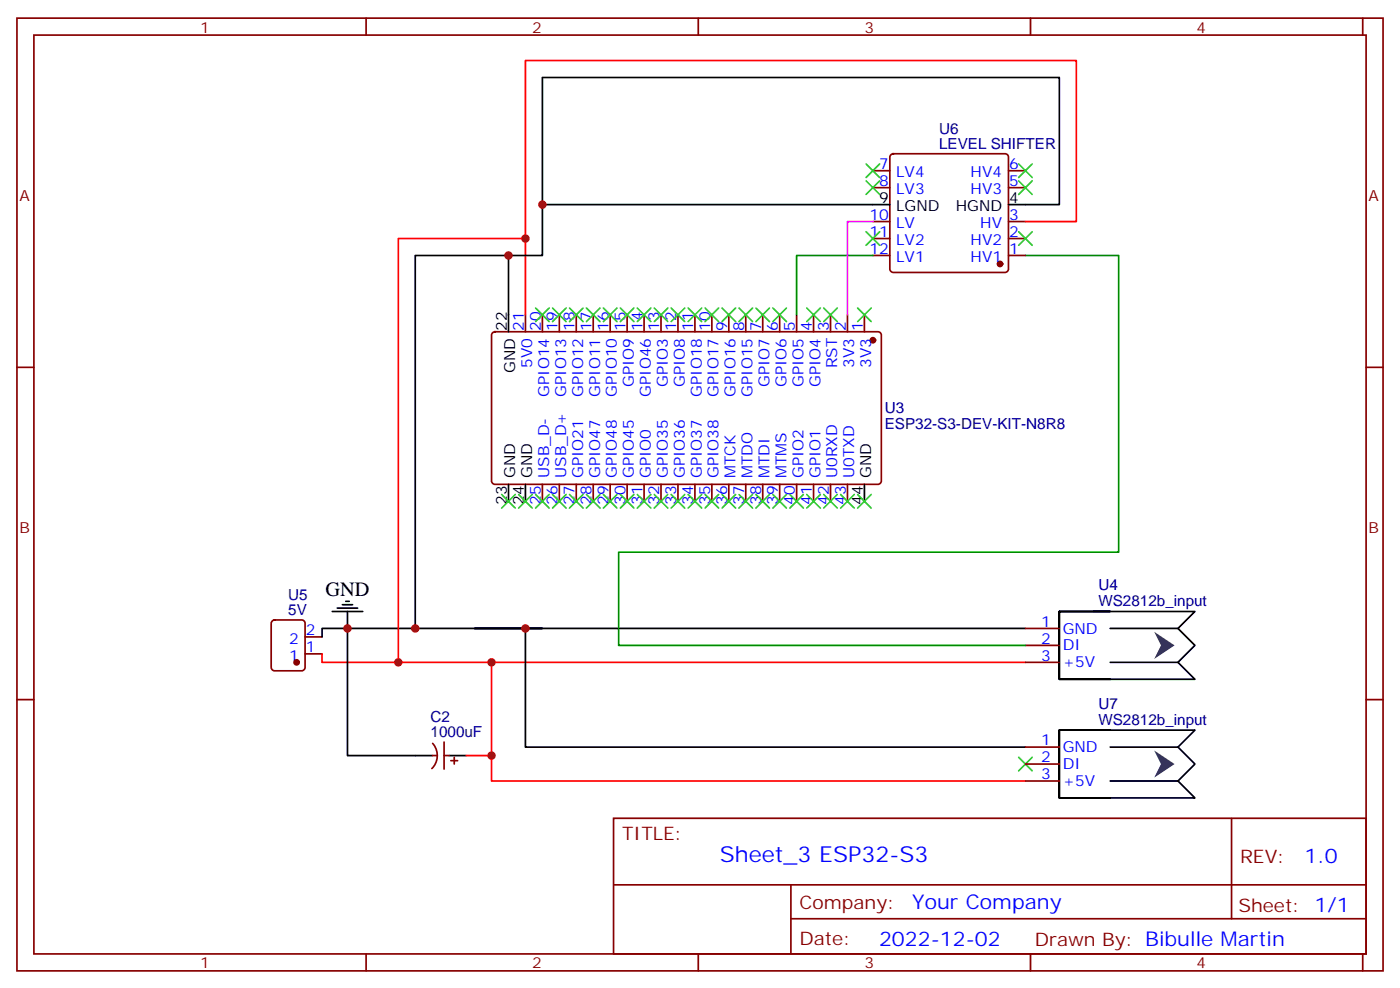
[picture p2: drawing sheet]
<svg xmlns="http://www.w3.org/2000/svg" width="291mm" height="206mm" viewBox="0 0 291 206" stroke-linecap="round" stroke-linejoin="round" font-family="sans-serif">
<g fill="none" stroke="#870000" stroke-width=".35">
<path d="M3.5 3.8h284.4v198.2h-284.4zM7.1 7.3h277.2v191.2h-277.2zM76.2 3.8v3.5M145.3 3.8v3.5M214.5 3.8v3.5M283.6 3.8v3.5M3.5 76.4h3.6M284.3 76.4h3.6M56.7 129.2l.4-.2h5.7a.71 .71 0 0 1 .7 .7v9.2a.76 .76 0 0 1-.7 .7h-5.7a.76 .76 0 0 1-.7-.7v-9.2zM63.5 132.5h3.5M63.5 136.1h3.5M213.4 137.8h7.1"/>
<path d="M213.4 134.3h7.1M213.4 130.8h7.1M3.5 145.6h3.6M284.3 145.6h3.6M127.7 170.3h156.6v28.2h-156.6zM256.3 170.3v20.9M76.2 198.5v3.5M127.7 184.1h156.5M145.3 198.5v3.5M164.6 191.2h119.6M164.6 184.1v14.1M214.5 198.5v3.5"/>
<path d="M283.6 198.5v3.5"/>
</g>
<circle cx="61.7" cy="137.8" r=".53" fill="#870000" stroke="#870000" stroke-width=".35"/>
<path d="M213.4 130.8h-146.4v1.7M220.5 127.2v14.2h10.6h-10.6v-14.2h10.6zM227.5 127.2h21.2l-3.5 3.6 3.5 3.5-3.5 3.5 3.5 3.6h-17.6M231.1 130.8h14.1M231.1 137.8h14.1" fill="none" stroke="#000" stroke-width=".35"/>
<path d="M67 136.1v1.7h146.4" fill="none" stroke="#f00" stroke-width=".35"/>
<path d="M240.2 131.5l4.3 2.8-4.3 2.8 1.5-2.8z" fill="#333"/>
<g fill="none" stroke="#000" stroke-width=".35">
<path d="M112.9 42.6h72.3M209.9 42.6h10.6v-26.5h-107.6v37.1h-7.1M105.8 69v-15.8h-19.4v77.6M105.8 100.8v3.5M109.4 100.8v3.5M179.9 100.8v3.5M69.1 127.2h6.4M70.2 126.5h4.2M71.3 125.8h2.1M72 125.1h.7M72.3 127.2v30h17.7M109.4 130.8v24.7h104"/>
<path d="M93.5 157.2h3.5M220.5 151.9v14.2h10.6h-10.6v-14.2h10.6zM227.5 151.9h21.2l-3.5 3.6 3.5 3.5-3.5 3.5 3.5 3.6h-17.6M231.1 155.5h14.1M231.1 162.5h14.1"/>
</g>
<path d="M213.4 46.1h10.6v-33.5h-114.6v37M109.4 65.5v-15.9h-26.5v88.2M102.3 137.8v24.7h111.1M97 157.2h5.3" fill="none" stroke="#f00" stroke-width=".35"/>
<g fill="none" stroke="#870000" stroke-width=".35">
<path d="M181.7 39.1h3.5M181.7 35.5h3.5M185.4 32.2l.5-.2h23.3a.71 .71 0 0 1 .7 .7v23.3a.76 .76 0 0 1-.7 .7h-23.3a.76 .76 0 0 1-.7-.7v-23.3zM209.9 39.1h3.5M209.9 35.5h3.5M181.7 53.2h3.5M181.7 49.6h3.5M181.7 46.1h3.5M209.9 53.2h3.5M209.9 49.6h3.5M209.9 46.1h3.5M102.5 69.2l.5-.2h79.7a.71 .71 0 0 1 .7 .7v30.4a.76 .76 0 0 1-.7 .7h-79.7a.76 .76 0 0 1-.7-.7v-30.4z"/>
<path d="M109.4 65.5v3.5M112.9 65.5v3.5M116.4 65.5v3.5M119.9 65.5v3.5M123.5 65.5v3.5M127 65.5v3.5M130.5 65.5v3.5M134.1 65.5v3.5M137.6 65.5v3.5M141.1 65.5v3.5M144.6 65.5v3.5M148.2 65.5v3.5"/>
<path d="M151.7 65.5v3.5M155.2 65.5v3.5M158.7 65.5v3.5M162.3 65.5v3.5M165.8 65.5v3.5M169.3 65.5v3.5M172.9 65.5v3.5M176.4 65.5v3.5M179.9 65.5v3.5M112.9 100.8v3.5M116.4 100.8v3.5M119.9 100.8v3.5"/>
<path d="M123.5 100.8v3.5M127 100.8v3.5M130.5 100.8v3.5M134.1 100.8v3.5M137.6 100.8v3.5M141.1 100.8v3.5M144.6 100.8v3.5M148.2 100.8v3.5M151.7 100.8v3.5M155.2 100.8v3.5M158.7 100.8v3.5M162.3 100.8v3.5"/>
<path d="M165.8 100.8v3.5M169.3 100.8v3.5M172.9 100.8v3.5M176.4 100.8v3.5M90 157.2h1M90 154.7a3.8 3.8 0 0 1-.1 5.2M92.4 154.4v5.7M92.4 157.2h1.1M93.8 158.3h1.4M94.5 157.6v1.4M213.4 159h7.1M213.4 155.5h7.1"/>
<path d="M213.4 162.5h7.1"/>
</g>
<g fill="#870000" stroke="#870000" stroke-width=".35">
<circle cx="181.7" cy="70.8" r=".53"/>
<circle cx="208.1" cy="54.9" r=".53"/>
</g>
<path d="M181.7 53.2h-15.9v12.3M213.4 53.2h19.4v61.7h-104v19.4h84.6" fill="none" stroke="#008700" stroke-width=".35"/>
<g fill="none" stroke="#3c3" stroke-width=".35">
<path d="M180.3 34.1l2.8 2.8M180.3 37.6l2.8 2.9M183.1 34.1l-2.8 2.8M183.1 37.6l-2.8 2.9M212 37.6l2.8 2.9M212 34.1l2.8 2.8M214.8 37.6l-2.8 2.9M214.8 34.1l-2.8 2.8M180.3 48.2l2.8 2.8M183.1 48.2l-2.8 2.8M212 48.2l2.8 2.8M214.8 48.2l-2.8 2.8"/>
<path d="M111.5 64.1l2.8 2.8M114.3 64.1l-2.8 2.8M115 64.1l2.8 2.8M117.8 64.1l-2.8 2.8M118.5 64.1l2.9 2.8M121.4 64.1l-2.9 2.8M122.1 64.1l2.8 2.8M124.9 64.1l-2.8 2.8M125.6 64.1l2.8 2.8M128.4 64.1l-2.8 2.8M129.1 64.1l2.8 2.8M131.9 64.1l-2.8 2.8"/>
<path d="M132.6 64.1l2.9 2.8M135.5 64.1l-2.9 2.8M136.2 64.1l2.8 2.8M139 64.1l-2.8 2.8M139.7 64.1l2.8 2.8M142.5 64.1l-2.8 2.8M143.2 64.1l2.8 2.8M146 64.1l-2.8 2.8M146.8 64.1l2.8 2.8M149.6 64.1l-2.8 2.8M150.3 64.1l2.8 2.8M153.1 64.1l-2.8 2.8"/>
<path d="M153.8 64.1l2.8 2.8M156.6 64.1l-2.8 2.8M157.3 64.1l2.9 2.8M160.2 64.1l-2.9 2.8M160.9 64.1l2.8 2.8M163.7 64.1l-2.8 2.8M167.9 64.1l2.8 2.8M170.7 64.1l-2.8 2.8M171.4 64.1l2.9 2.8M174.3 64.1l-2.9 2.8M178.5 64.1l2.8 2.8M181.3 64.1l-2.8 2.8"/>
<path d="M104.4 102.9l2.8 2.8M107.2 102.9l-2.8 2.8M107.9 102.9l2.9 2.8M110.8 102.9l-2.9 2.8M111.5 102.9l2.8 2.8M114.3 102.9l-2.8 2.8M115 102.9l2.8 2.8M117.8 102.9l-2.8 2.8M118.5 102.9l2.9 2.8M121.4 102.9l-2.9 2.8M122.1 102.9l2.8 2.8M124.9 102.9l-2.8 2.8"/>
<path d="M125.6 102.9l2.8 2.8M128.4 102.9l-2.8 2.8M129.1 102.9l2.8 2.8M131.9 102.9l-2.8 2.8M132.6 102.9l2.9 2.8M135.5 102.9l-2.9 2.8M136.2 102.9l2.8 2.8M139 102.9l-2.8 2.8M139.7 102.9l2.8 2.8M142.5 102.9l-2.8 2.8M143.2 102.9l2.8 2.8M146 102.9l-2.8 2.8"/>
<path d="M146.8 102.9l2.8 2.8M149.6 102.9l-2.8 2.8M150.3 102.9l2.8 2.8M153.1 102.9l-2.8 2.8M153.8 102.9l2.8 2.8M156.6 102.9l-2.8 2.8M157.3 102.9l2.9 2.8M160.2 102.9l-2.9 2.8M160.9 102.9l2.8 2.8M163.7 102.9l-2.8 2.8M164.4 102.9l2.8 2.8M167.2 102.9l-2.8 2.8"/>
<path d="M167.9 102.9l2.8 2.8M170.7 102.9l-2.8 2.8M171.4 102.9l2.9 2.8M174.3 102.9l-2.9 2.8M175 102.9l2.8 2.8M177.8 102.9l-2.8 2.8M178.5 102.9l2.8 2.8M181.3 102.9l-2.8 2.8M212 157.6l2.8 2.8M214.8 157.6l-2.8 2.8"/>
</g>
<path d="M181.7 46.1h-5.3v19.4" fill="none" stroke="#f0f" stroke-width=".35"/>
<path d="M240.2 156.2l4.3 2.8-4.3 2.8 1.5-2.8z" fill="#333"/>
<g fill="#c00">
<circle cx="72.3" cy="130.8" r=".88"/>
<circle cx="109.4" cy="130.8" r=".88"/>
<circle cx="102.3" cy="137.8" r=".88"/>
<circle cx="102.3" cy="157.2" r=".88"/>
<circle cx="82.9" cy="137.8" r=".88"/>
<circle cx="86.4" cy="130.8" r=".88"/>
<circle cx="109.4" cy="49.6" r=".88"/>
<circle cx="105.8" cy="53.2" r=".88"/>
<circle cx="112.9" cy="42.6" r=".88"/>
</g>
<text font-size="4.6" fill="#00f" x="149.8" y="179.3">Sheet_3 ESP32-S3</text>
<text font-size="4.2" x="67.7" y="124.1">GND</text>
<g font-size="4.2" fill="#00f">
<text x="271.5" y="179.5">1.0</text>
<text x="189.9" y="189.1">Your Company</text>
<text x="183" y="196.9">2022-12-02</text>
</g>
<g font-size="3.9" fill="#800">
<text x="129.5" y="174.9">TITLE:</text>
<text x="258.1" y="179.5">REV:</text>
<text x="166.4" y="189.1">Company:</text>
<text x="257.7" y="189.7">Sheet: 1/1</text>
<text x="166.4" y="196.7">Date:</text>
<text x="215.4" y="196.8">Drawn By: Bibulle Martin</text>
</g>
<g font-size="3.2" fill="#800">
<text x="41.6" y="6.8">1</text>
<text x="110.8" y="6.8">2</text>
<text x="179.9" y="6.8">3</text>
<text x="249.1" y="6.8">4</text>
<text x="4.1" y="41.9">A</text>
<text x="284.9" y="41.9">A</text>
<text x="4.1" y="111">B</text>
<text x="284.9" y="111">B</text>
<text x="41.6" y="201.5">1</text>
<text x="110.8" y="201.5">2</text>
<text x="179.9" y="201.5">3</text>
<text x="249.1" y="201.5">4</text>
</g>
<g font-size="3.2" fill="#000080">
<text x="195.4" y="27.9">U6</text>
<text x="195.4" y="30.9">LEVEL SHIFTER</text>
<text x="184.1" y="89.2">ESP32-S3-DEV-KIT-N8R8</text>
<text x="184.1" y="86">U3</text>
<text x="60" y="124.8">U5</text>
<text x="228.6" y="122.9">U4</text>
<text x="60" y="128">5V</text>
<text x="228.6" y="126.1">WS2812b_input</text>
<text x="228.6" y="147.6">U7</text>
<text x="89.6" y="153.4">1000uF</text>
<text x="89.6" y="150.1">C2</text>
<text x="228.6" y="150.8">WS2812b_input</text>
</g>
<g font-size="3.2" fill="#00f">
<text x="183" y="35.2">7</text>
<text x="210.1" y="35.2">6</text>
<text x="183" y="38.7">8</text>
<text x="186.5" y="36.9">LV4</text>
<text x="186.5" y="40.5">LV3</text>
<text x="202" y="40.5">HV3</text>
<text x="202" y="36.9">HV4</text>
<text x="210.1" y="38.7">5</text>
<text x="181" y="45.8">10</text>
<text x="186.5" y="47.5">LV</text>
<text x="204" y="47.5">HV</text>
<text x="210.1" y="45.8">3</text>
<text x="181" y="49.3">11</text>
<text x="181" y="52.8">12</text>
<text x="186.5" y="51">LV2</text>
<text x="202" y="51">HV2</text>
<text x="210.1" y="52.8">1</text>
<text x="210.1" y="49.3">2</text>
<text x="186.5" y="54.6">LV1</text>
<text x="202" y="54.6">HV1</text>
<text x="109" y="68.9" transform="rotate(-90 109 68.9)">21</text>
<text x="112.5" y="68.9" transform="rotate(-90 112.5 68.9)">20</text>
<text x="116.1" y="68.9" transform="rotate(-90 116.1 68.9)">19</text>
<text x="119.6" y="68.9" transform="rotate(-90 119.6 68.9)">18</text>
<text x="123.1" y="68.9" transform="rotate(-90 123.1 68.9)">17</text>
<text x="126.6" y="68.9" transform="rotate(-90 126.6 68.9)">16</text>
<text x="130.2" y="68.9" transform="rotate(-90 130.2 68.9)">15</text>
<text x="133.7" y="68.9" transform="rotate(-90 133.7 68.9)">14</text>
<text x="137.2" y="68.9" transform="rotate(-90 137.2 68.9)">13</text>
<text x="140.8" y="68.9" transform="rotate(-90 140.8 68.9)">12</text>
<text x="144.3" y="68.9" transform="rotate(-90 144.3 68.9)">11</text>
<text x="147.8" y="68.9" transform="rotate(-90 147.8 68.9)">10</text>
<text x="151.3" y="68.9" transform="rotate(-90 151.3 68.9)">9</text>
<text x="154.9" y="68.9" transform="rotate(-90 154.9 68.9)">8</text>
<text x="158.4" y="68.9" transform="rotate(-90 158.4 68.9)">7</text>
<text x="161.9" y="68.9" transform="rotate(-90 161.9 68.9)">6</text>
<text x="165.5" y="68.9" transform="rotate(-90 165.5 68.9)">5</text>
<text x="169" y="68.9" transform="rotate(-90 169 68.9)">4</text>
<text x="172.5" y="68.9" transform="rotate(-90 172.5 68.9)">3</text>
<text x="176" y="68.9" transform="rotate(-90 176 68.9)">2</text>
<text x="179.6" y="68.9" transform="rotate(-90 179.6 68.9)">1</text>
<text x="110.8" y="76.5" transform="rotate(-90 110.8 76.5)">5V0</text>
<text x="174.3" y="76.7" transform="rotate(-90 174.3 76.7)">RST</text>
<text x="177.8" y="76.5" transform="rotate(-90 177.8 76.5)">3V3</text>
<text x="181.3" y="76.5" transform="rotate(-90 181.3 76.5)">3V3</text>
<text x="114.3" y="82.6" transform="rotate(-90 114.3 82.6)">GPIO14</text>
<text x="117.8" y="82.6" transform="rotate(-90 117.8 82.6)">GPIO13</text>
<text x="121.4" y="82.6" transform="rotate(-90 121.4 82.6)">GPIO12</text>
<text x="124.9" y="82.6" transform="rotate(-90 124.9 82.6)">GPIO11</text>
<text x="128.4" y="82.6" transform="rotate(-90 128.4 82.6)">GPIO10</text>
<text x="131.9" y="80.6" transform="rotate(-90 131.9 80.6)">GPIO9</text>
<text x="135.5" y="82.6" transform="rotate(-90 135.5 82.6)">GPIO46</text>
<text x="139" y="80.6" transform="rotate(-90 139 80.6)">GPIO3</text>
<text x="142.5" y="80.6" transform="rotate(-90 142.5 80.6)">GPIO8</text>
<text x="146" y="82.6" transform="rotate(-90 146 82.6)">GPIO18</text>
<text x="149.6" y="82.6" transform="rotate(-90 149.6 82.6)">GPIO17</text>
<text x="153.1" y="82.6" transform="rotate(-90 153.1 82.6)">GPIO16</text>
<text x="156.6" y="82.6" transform="rotate(-90 156.6 82.6)">GPIO15</text>
<text x="160.2" y="80.6" transform="rotate(-90 160.2 80.6)">GPIO7</text>
<text x="163.7" y="80.6" transform="rotate(-90 163.7 80.6)">GPIO6</text>
<text x="167.2" y="80.6" transform="rotate(-90 167.2 80.6)">GPIO5</text>
<text x="170.7" y="80.6" transform="rotate(-90 170.7 80.6)">GPIO4</text>
<text x="114.3" y="99.5" transform="rotate(-90 114.3 99.5)">USB_D-</text>
<text x="117.8" y="99.5" transform="rotate(-90 117.8 99.5)">USB_D+</text>
<text x="121.4" y="99.5" transform="rotate(-90 121.4 99.5)">GPIO21</text>
<text x="124.9" y="99.5" transform="rotate(-90 124.9 99.5)">GPIO47</text>
<text x="128.4" y="99.5" transform="rotate(-90 128.4 99.5)">GPIO48</text>
<text x="131.9" y="99.5" transform="rotate(-90 131.9 99.5)">GPIO45</text>
<text x="135.5" y="99.5" transform="rotate(-90 135.5 99.5)">GPIO0</text>
<text x="139" y="99.5" transform="rotate(-90 139 99.5)">GPIO35</text>
<text x="142.5" y="99.5" transform="rotate(-90 142.5 99.5)">GPIO36</text>
<text x="146" y="99.5" transform="rotate(-90 146 99.5)">GPIO37</text>
<text x="149.6" y="99.5" transform="rotate(-90 149.6 99.5)">GPIO38</text>
<text x="153.1" y="99.5" transform="rotate(-90 153.1 99.5)">MTCK</text>
<text x="156.6" y="99.5" transform="rotate(-90 156.6 99.5)">MTDO</text>
<text x="160.2" y="99.5" transform="rotate(-90 160.2 99.5)">MTDI</text>
<text x="163.7" y="99.5" transform="rotate(-90 163.7 99.5)">MTMS</text>
<text x="167.2" y="99.5" transform="rotate(-90 167.2 99.5)">GPIO2</text>
<text x="170.7" y="99.5" transform="rotate(-90 170.7 99.5)">GPIO1</text>
<text x="174.3" y="99.5" transform="rotate(-90 174.3 99.5)">U0RXD</text>
<text x="177.8" y="99.5" transform="rotate(-90 177.8 99.5)">U0TXD</text>
<text x="112.5" y="105" transform="rotate(-90 112.5 105)">25</text>
<text x="116.1" y="105" transform="rotate(-90 116.1 105)">26</text>
<text x="119.6" y="105" transform="rotate(-90 119.6 105)">27</text>
<text x="123.1" y="105" transform="rotate(-90 123.1 105)">28</text>
<text x="126.6" y="105" transform="rotate(-90 126.6 105)">29</text>
<text x="130.2" y="105" transform="rotate(-90 130.2 105)">30</text>
<text x="133.7" y="105" transform="rotate(-90 133.7 105)">31</text>
<text x="137.2" y="105" transform="rotate(-90 137.2 105)">32</text>
<text x="140.8" y="105" transform="rotate(-90 140.8 105)">33</text>
<text x="144.3" y="105" transform="rotate(-90 144.3 105)">34</text>
<text x="147.8" y="105" transform="rotate(-90 147.8 105)">35</text>
<text x="151.3" y="105" transform="rotate(-90 151.3 105)">36</text>
<text x="154.9" y="105" transform="rotate(-90 154.9 105)">37</text>
<text x="158.4" y="105" transform="rotate(-90 158.4 105)">38</text>
<text x="161.9" y="105" transform="rotate(-90 161.9 105)">39</text>
<text x="165.5" y="105" transform="rotate(-90 165.5 105)">40</text>
<text x="169" y="105" transform="rotate(-90 169 105)">41</text>
<text x="172.5" y="105" transform="rotate(-90 172.5 105)">42</text>
<text x="176" y="105" transform="rotate(-90 176 105)">43</text>
<text x="216.7" y="130.4">1</text>
<text x="221.2" y="131.8">GND</text>
<text x="60.2" y="133.9">2</text>
<text x="60.2" y="137.5">1</text>
<text x="63.7" y="132.2">2</text>
<text x="63.7" y="135.7">1</text>
<text x="216.7" y="137.5">3</text>
<text x="216.7" y="133.9">2</text>
<text x="221.2" y="135.4">DI</text>
<text x="221.2" y="138.9">+5V</text>
<text x="216.7" y="155.1">1</text>
<text x="216.7" y="158.6">2</text>
<text x="221.2" y="160.1">DI</text>
<text x="221.2" y="156.5">GND</text>
<text x="216.7" y="162.2">3</text>
<text x="221.2" y="163.6">+5V</text>
</g>
<g font-size="3.2">
<text x="183" y="42.2">9</text>
<text x="186.5" y="44">LGND</text>
<text x="198.9" y="44">HGND</text>
<text x="210.1" y="42.2">4</text>
<text x="105.5" y="68.9" transform="rotate(-90 105.5 68.9)">22</text>
<text x="107.2" y="77.6" transform="rotate(-90 107.2 77.6)">GND</text>
<text x="107.2" y="99.5" transform="rotate(-90 107.2 99.5)">GND</text>
<text x="110.8" y="99.5" transform="rotate(-90 110.8 99.5)">GND</text>
<text x="181.3" y="99.5" transform="rotate(-90 181.3 99.5)">GND</text>
<text x="105.5" y="105" transform="rotate(-90 105.5 105)">23</text>
<text x="109" y="105" transform="rotate(-90 109 105)">24</text>
<text x="179.6" y="105" transform="rotate(-90 179.6 105)">44</text>
</g>
</svg>
